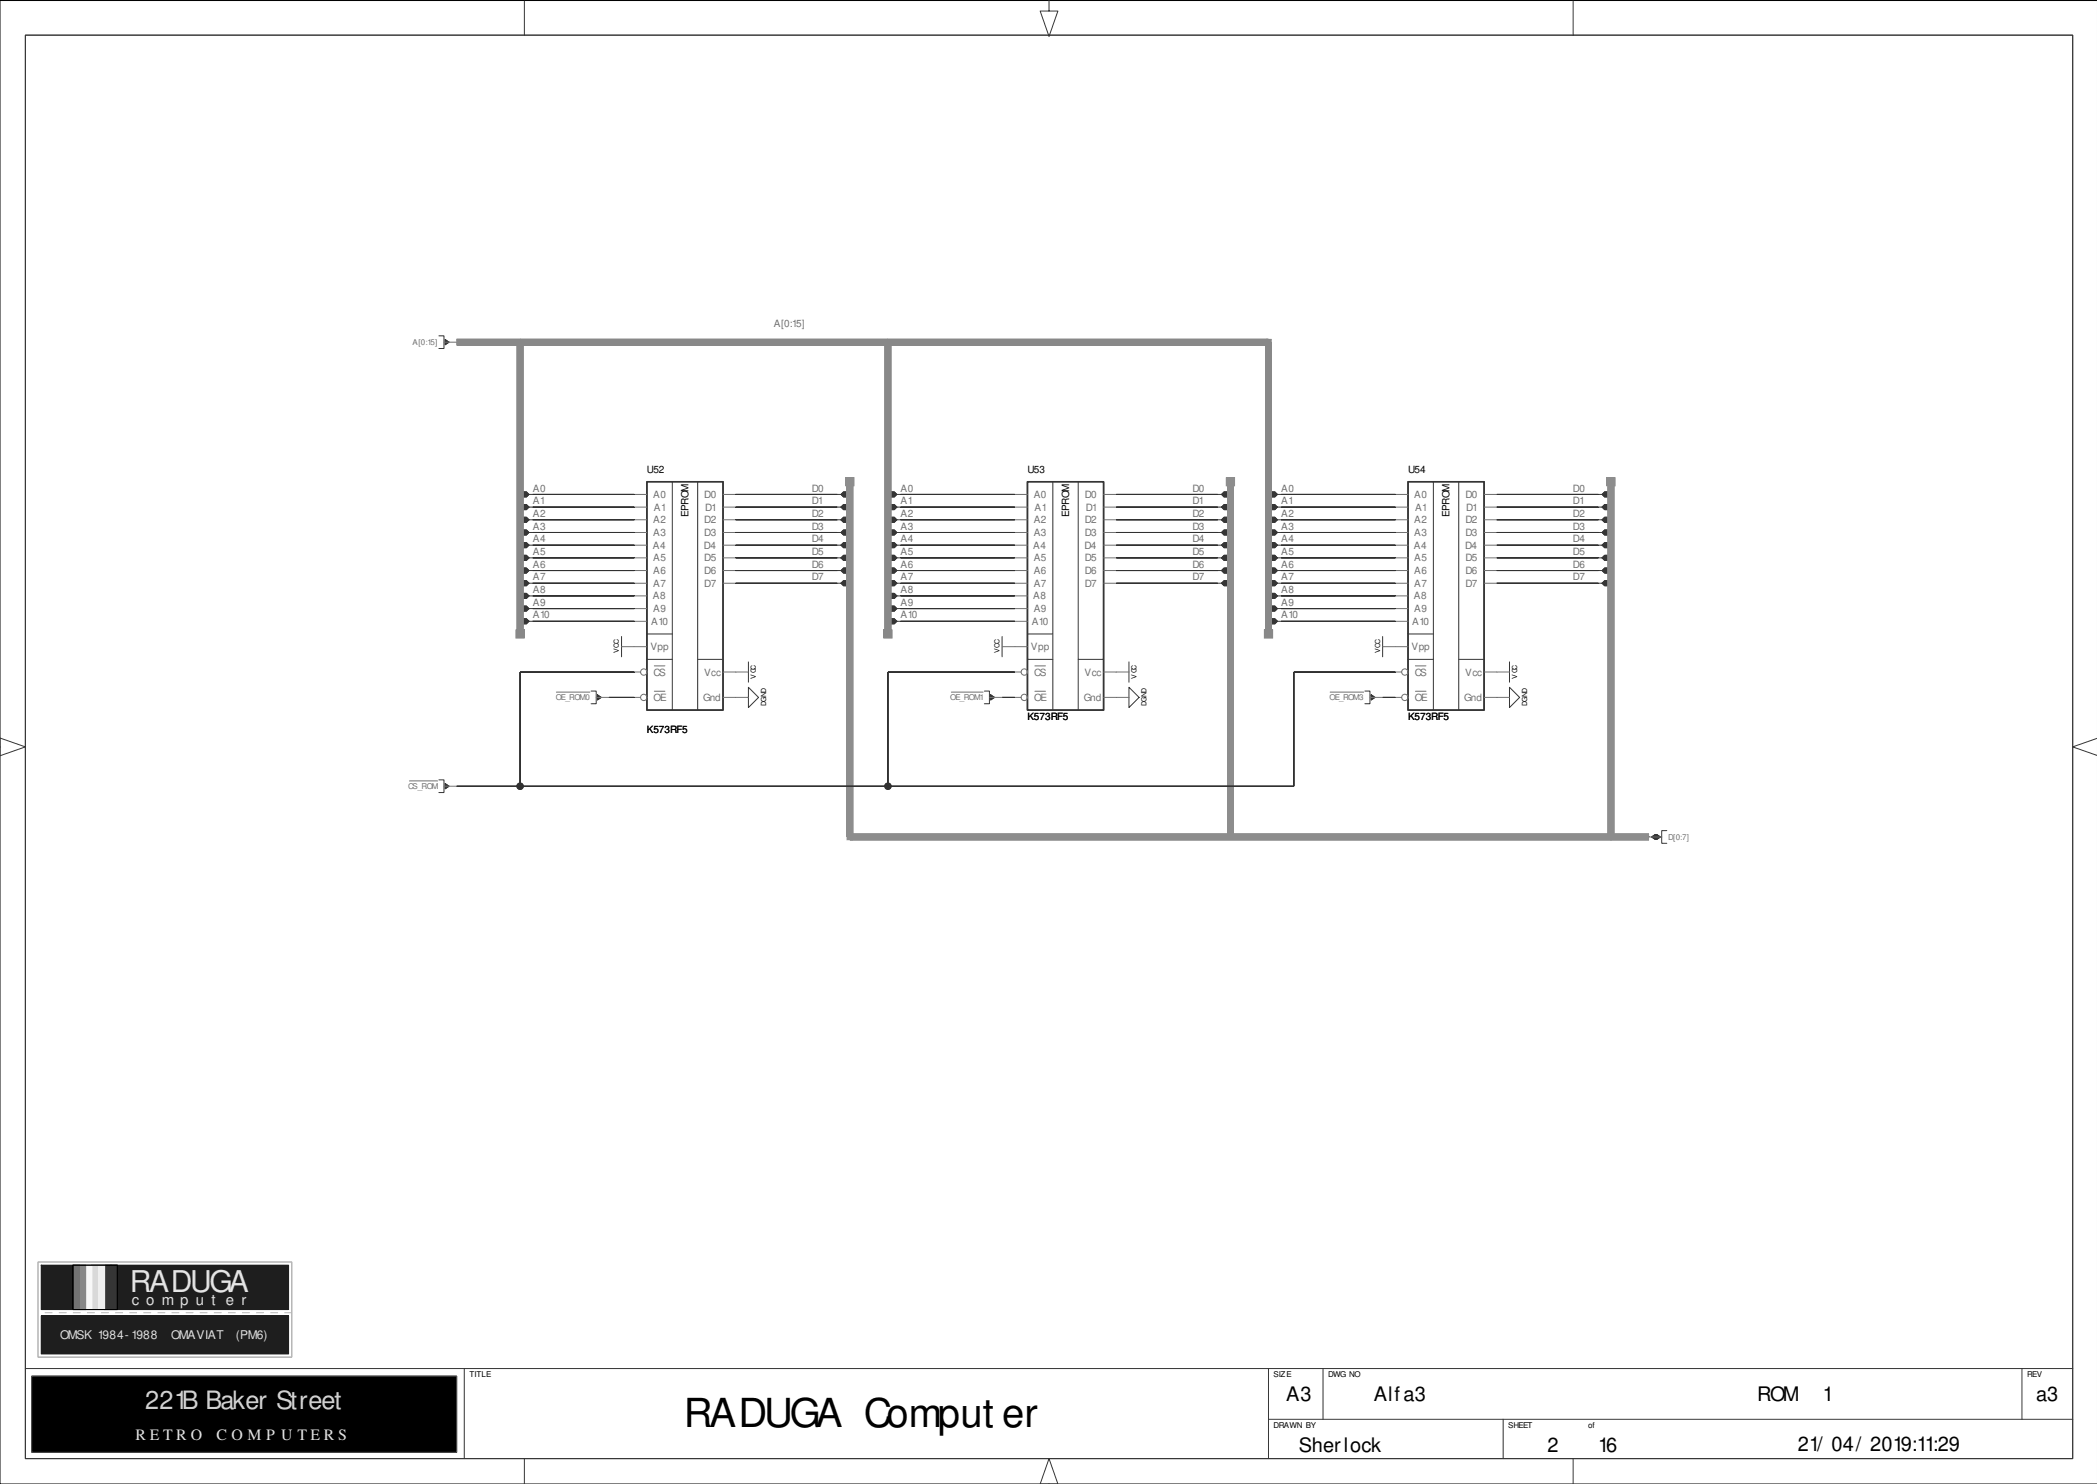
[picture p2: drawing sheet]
<svg xmlns="http://www.w3.org/2000/svg" width="420mm" height="297mm" viewBox="0 0 420 297" stroke-linecap="round" stroke-linejoin="round" font-family="sans-serif">
<path d="M419.9 .1h-419.9v296.9h419.9" fill="none" stroke="#000" stroke-width=".2"/>
<path d="M129.5 96.4h15.2v45.7h-15.2zM205.7 96.4h15.2v45.7h-15.2zM281.9 96.4h15.2v45.7h-15.2z" fill="none" stroke="#353535" stroke-width=".3"/>
<g fill="none" stroke="#6f6f6f" stroke-width=".2">
<path d="M127 99h2.5M144.7 99h2.6M203.2 99h2.5M220.9 99h2.6M256.5 99h.1M279.3 99h2.6M297.1 99h2.6M127 101.5h2.5M127 104h2.5M127 106.6h2.5M127 109.1h2.5M127 111.7h2.5"/>
<path d="M127 114.2h2.5M127 116.7h2.5M127 119.3h2.5M144.7 101.5h2.6M144.7 104h2.6M144.7 106.6h2.6M144.7 109.1h2.6M144.7 111.7h2.6M144.7 114.2h2.6M144.7 116.7h2.6M203.2 101.5h2.5M203.2 104h2.5"/>
<path d="M203.2 106.6h2.5M203.2 109.1h2.5M203.2 111.7h2.5M203.2 114.2h2.5M203.2 116.7h2.5M203.2 119.3h2.5M220.9 101.5h2.6M220.9 104h2.6M220.9 106.6h2.6M220.9 109.1h2.6M220.9 111.7h2.6M220.9 114.2h2.6"/>
<path d="M220.9 116.7h2.6M279.3 101.5h2.6M279.3 104h2.6M279.3 106.6h2.6M279.3 109.1h2.6M279.3 111.7h2.6M279.3 114.2h2.6M279.3 116.7h2.6M279.3 119.3h2.6M297.1 101.5h2.6M297.1 104h2.6M297.1 106.6h2.6"/>
<path d="M297.1 109.1h2.6M297.1 111.7h2.6M297.1 114.2h2.6M297.1 116.7h2.6M127 121.8h2.5M127 124.4h2.5M127 129.4h2.5M127 134.5h1.2M127 139.6h1.2M131 133.3h2.1M131 138.4h2.1M144.7 134.5h2.6"/>
<path d="M144.7 139.6h2.6M203.2 121.8h2.5M203.2 124.4h2.5M203.2 129.4h2.5M203.2 134.5h1.2M203.2 139.6h1.2M207.2 133.3h2.1M207.2 138.4h2.1M220.9 134.5h2.6M220.9 139.6h2.6M279.3 121.8h2.6M279.3 124.4h2.6"/>
<path d="M279.3 129.4h2.6M279.3 134.5h1.3M279.3 139.6h1.3M283.4 133.3h2.1M283.4 138.4h2.1M297.1 134.5h2.6M297.1 139.6h2.6"/>
<circle cx="128.9" cy="134.5" r=".63"/>
<circle cx="128.9" cy="139.6" r=".63"/>
<circle cx="205.1" cy="134.5" r=".63"/>
<circle cx="205.1" cy="139.6" r=".63"/>
<circle cx="281.2" cy="134.5" r=".64"/>
<circle cx="281.2" cy="139.6" r=".63"/>
</g>
<g fill="none" stroke="#353535" stroke-width=".2">
<path d="M134.6 96.4v45.7M139.7 96.4v45.7M210.8 96.4v45.7M215.9 96.4v45.7M287 96.4v45.7M292 96.4v45.7M129.5 132h5.1M129.5 126.9h5.1M139.7 132h5M205.7 132h5.1M205.7 126.9h5.1M215.9 132h5"/>
<path d="M281.9 132h5.1M281.9 126.9h5.1M292 132h5.1"/>
</g>
<path d="M253.9 99l.6-.5h.7l.5 .5-.5 .5h-.7z" fill-rule="evenodd" fill="#353535"/>
<path d="M253.9 99l.6-.5h.7l.5 .5-.5 .5h-.7zM255.7 99h.8" fill="none" stroke="#353535" stroke-width=".2"/>
<path d="M256.5 101.5h.1" fill="none" stroke="#6f6f6f" stroke-width=".2"/>
<path d="M253.9 101.5l.6-.5h.7l.5 .5-.5 .5h-.7z" fill-rule="evenodd" fill="#353535"/>
<path d="M253.9 101.5l.6-.5h.7l.5 .5-.5 .5h-.7zM255.7 101.5h.8" fill="none" stroke="#353535" stroke-width=".2"/>
<path d="M256.5 104h.1" fill="none" stroke="#6f6f6f" stroke-width=".2"/>
<path d="M253.9 104l.6-.5h.7l.5 .5-.5 .6h-.7z" fill-rule="evenodd" fill="#353535"/>
<path d="M253.9 104l.6-.5h.7l.5 .5-.5 .6h-.7zM255.7 104h.8" fill="none" stroke="#353535" stroke-width=".2"/>
<path d="M256.5 106.6h.1" fill="none" stroke="#6f6f6f" stroke-width=".2"/>
<path d="M253.9 106.6l.6-.5h.7l.5 .5-.5 .5h-.7z" fill-rule="evenodd" fill="#353535"/>
<path d="M253.9 106.6l.6-.5h.7l.5 .5-.5 .5h-.7zM255.7 106.6h.8" fill="none" stroke="#353535" stroke-width=".2"/>
<path d="M256.5 109.1h.1" fill="none" stroke="#6f6f6f" stroke-width=".2"/>
<path d="M253.9 109.1l.6-.5h.7l.5 .5-.5 .5h-.7z" fill-rule="evenodd" fill="#353535"/>
<path d="M253.9 109.1l.6-.5h.7l.5 .5-.5 .5h-.7zM255.7 109.1h.8" fill="none" stroke="#353535" stroke-width=".2"/>
<path d="M256.5 111.7h.1" fill="none" stroke="#6f6f6f" stroke-width=".2"/>
<path d="M253.9 111.7l.6-.5h.7l.5 .5-.5 .5h-.7z" fill-rule="evenodd" fill="#353535"/>
<path d="M253.9 111.7l.6-.5h.7l.5 .5-.5 .5h-.7zM255.7 111.7h.8" fill="none" stroke="#353535" stroke-width=".2"/>
<path d="M256.5 114.2h.1" fill="none" stroke="#6f6f6f" stroke-width=".2"/>
<path d="M253.9 114.2l.6-.5h.7l.5 .5-.5 .5h-.7z" fill-rule="evenodd" fill="#353535"/>
<path d="M253.9 114.2l.6-.5h.7l.5 .5-.5 .5h-.7zM255.7 114.2h.8" fill="none" stroke="#353535" stroke-width=".2"/>
<path d="M256.5 116.7h.1" fill="none" stroke="#6f6f6f" stroke-width=".2"/>
<path d="M253.9 116.7l.6-.5h.7l.5 .5-.5 .5h-.7z" fill-rule="evenodd" fill="#353535"/>
<path d="M253.9 116.7l.6-.5h.7l.5 .5-.5 .5h-.7zM255.7 116.7h.8" fill="none" stroke="#353535" stroke-width=".2"/>
<path d="M256.5 119.3h.1" fill="none" stroke="#6f6f6f" stroke-width=".2"/>
<path d="M253.9 119.3l.6-.5h.7l.5 .5-.5 .5h-.7z" fill-rule="evenodd" fill="#353535"/>
<path d="M253.9 119.3l.6-.5h.7l.5 .5-.5 .5h-.7zM255.7 119.3h.8" fill="none" stroke="#353535" stroke-width=".2"/>
<path d="M256.5 121.8h.1" fill="none" stroke="#6f6f6f" stroke-width=".2"/>
<path d="M253.9 121.8l.6-.5h.7l.5 .5-.5 .5h-.7z" fill-rule="evenodd" fill="#353535"/>
<path d="M253.9 121.8l.6-.5h.7l.5 .5-.5 .5h-.7zM255.7 121.8h.8" fill="none" stroke="#353535" stroke-width=".2"/>
<path d="M256.5 124.4h.1" fill="none" stroke="#6f6f6f" stroke-width=".2"/>
<path d="M253.9 124.4l.6-.6h.7l.5 .6-.5 .5h-.7z" fill-rule="evenodd" fill="#353535"/>
<path d="M253.9 124.4l.6-.6h.7l.5 .6-.5 .5h-.7zM255.7 124.4h.8" fill="none" stroke="#353535" stroke-width=".2"/>
<path d="M180.3 99h.1" fill="none" stroke="#6f6f6f" stroke-width=".2"/>
<path d="M177.8 99l.5-.5h.7l.5 .5-.5 .5h-.7z" fill-rule="evenodd" fill="#353535"/>
<path d="M177.8 99l.5-.5h.7l.5 .5-.5 .5h-.7zM179.5 99h.8" fill="none" stroke="#353535" stroke-width=".2"/>
<path d="M180.3 101.5h.1" fill="none" stroke="#6f6f6f" stroke-width=".2"/>
<path d="M177.8 101.5l.5-.5h.7l.5 .5-.5 .5h-.7z" fill-rule="evenodd" fill="#353535"/>
<path d="M177.8 101.5l.5-.5h.7l.5 .5-.5 .5h-.7zM179.5 101.5h.8" fill="none" stroke="#353535" stroke-width=".2"/>
<path d="M180.3 104h.1" fill="none" stroke="#6f6f6f" stroke-width=".2"/>
<path d="M177.8 104l.5-.5h.7l.5 .5-.5 .6h-.7z" fill-rule="evenodd" fill="#353535"/>
<path d="M177.8 104l.5-.5h.7l.5 .5-.5 .6h-.7zM179.5 104h.8" fill="none" stroke="#353535" stroke-width=".2"/>
<path d="M180.3 106.6h.1" fill="none" stroke="#6f6f6f" stroke-width=".2"/>
<path d="M177.8 106.6l.5-.5h.7l.5 .5-.5 .5h-.7z" fill-rule="evenodd" fill="#353535"/>
<path d="M177.8 106.6l.5-.5h.7l.5 .5-.5 .5h-.7zM179.5 106.6h.8" fill="none" stroke="#353535" stroke-width=".2"/>
<path d="M180.3 109.1h.1" fill="none" stroke="#6f6f6f" stroke-width=".2"/>
<path d="M178.3 108.6h.7l.5 .5-.5 .5h-.7l-.5-.5z" fill-rule="evenodd" fill="#353535"/>
<path d="M178.3 108.6h.7l.5 .5-.5 .5h-.7l-.5-.5zM179.5 109.1h.8" fill="none" stroke="#353535" stroke-width=".2"/>
<path d="M180.3 111.7h.1" fill="none" stroke="#6f6f6f" stroke-width=".2"/>
<path d="M178.3 111.2h.7l.5 .5-.5 .5h-.7l-.5-.5z" fill-rule="evenodd" fill="#353535"/>
<path d="M178.3 111.2h.7l.5 .5-.5 .5h-.7l-.5-.5zM179.5 111.7h.8" fill="none" stroke="#353535" stroke-width=".2"/>
<path d="M180.3 114.2h.1" fill="none" stroke="#6f6f6f" stroke-width=".2"/>
<path d="M178.3 113.7h.7l.5 .5-.5 .5h-.7l-.5-.5z" fill-rule="evenodd" fill="#353535"/>
<path d="M178.3 113.7h.7l.5 .5-.5 .5h-.7l-.5-.5zM179.5 114.2h.8" fill="none" stroke="#353535" stroke-width=".2"/>
<path d="M180.3 116.7h.1" fill="none" stroke="#6f6f6f" stroke-width=".2"/>
<path d="M177.8 116.7l.5-.5h.7l.5 .5-.5 .5h-.7z" fill-rule="evenodd" fill="#353535"/>
<path d="M177.8 116.7l.5-.5h.7l.5 .5-.5 .5h-.7zM179.5 116.7h.8" fill="none" stroke="#353535" stroke-width=".2"/>
<path d="M180.3 119.3h.1" fill="none" stroke="#6f6f6f" stroke-width=".2"/>
<path d="M177.8 119.3l.5-.5h.7l.5 .5-.5 .5h-.7z" fill-rule="evenodd" fill="#353535"/>
<path d="M177.8 119.3l.5-.5h.7l.5 .5-.5 .5h-.7zM179.5 119.3h.8" fill="none" stroke="#353535" stroke-width=".2"/>
<path d="M180.3 121.8h.1" fill="none" stroke="#6f6f6f" stroke-width=".2"/>
<path d="M177.8 121.8l.5-.5h.7l.5 .5-.5 .5h-.7z" fill-rule="evenodd" fill="#353535"/>
<path d="M177.8 121.8l.5-.5h.7l.5 .5-.5 .5h-.7zM179.5 121.8h.8" fill="none" stroke="#353535" stroke-width=".2"/>
<path d="M167.6 116.7h.1" fill="none" stroke="#6f6f6f" stroke-width=".2"/>
<path d="M168.9 116.2h.7l.5 .5-.5 .5h-.7l-.5-.5z" fill-rule="evenodd" fill="#353535"/>
<path d="M167.6 116.7h.8M168.9 116.2h.7l.5 .5-.5 .5h-.7l-.5-.5z" fill="none" stroke="#353535" stroke-width=".2"/>
<path d="M167.6 114.2h.1" fill="none" stroke="#6f6f6f" stroke-width=".2"/>
<path d="M168.9 113.7h.7l.5 .5-.5 .5h-.7l-.5-.5z" fill-rule="evenodd" fill="#353535"/>
<path d="M167.6 114.2h.8M168.9 113.7h.7l.5 .5-.5 .5h-.7l-.5-.5z" fill="none" stroke="#353535" stroke-width=".2"/>
<path d="M167.6 111.7h.1" fill="none" stroke="#6f6f6f" stroke-width=".2"/>
<path d="M168.9 111.2h.7l.5 .5-.5 .5h-.7l-.5-.5z" fill-rule="evenodd" fill="#353535"/>
<path d="M167.6 111.7h.8M168.9 111.2h.7l.5 .5-.5 .5h-.7l-.5-.5z" fill="none" stroke="#353535" stroke-width=".2"/>
<path d="M167.6 109.1h.1" fill="none" stroke="#6f6f6f" stroke-width=".2"/>
<path d="M168.9 108.6h.7l.5 .5-.5 .5h-.7l-.5-.5z" fill-rule="evenodd" fill="#353535"/>
<path d="M167.6 109.1h.8M168.9 108.6h.7l.5 .5-.5 .5h-.7l-.5-.5z" fill="none" stroke="#353535" stroke-width=".2"/>
<path d="M167.6 106.6h.1" fill="none" stroke="#6f6f6f" stroke-width=".2"/>
<path d="M168.9 106.1h.7l.5 .5-.5 .5h-.7l-.5-.5z" fill-rule="evenodd" fill="#353535"/>
<path d="M167.6 106.6h.8M168.9 106.1h.7l.5 .5-.5 .5h-.7l-.5-.5z" fill="none" stroke="#353535" stroke-width=".2"/>
<path d="M167.6 104h.1" fill="none" stroke="#6f6f6f" stroke-width=".2"/>
<path d="M168.9 103.5h.7l.5 .5-.5 .6h-.7l-.5-.6z" fill-rule="evenodd" fill="#353535"/>
<path d="M167.6 104h.8M168.9 103.5h.7l.5 .5-.5 .6h-.7l-.5-.6z" fill="none" stroke="#353535" stroke-width=".2"/>
<path d="M167.6 101.5h.1" fill="none" stroke="#6f6f6f" stroke-width=".2"/>
<path d="M168.4 101.5l.5-.5h.7l.5 .5-.5 .5h-.7z" fill-rule="evenodd" fill="#353535"/>
<path d="M167.6 101.5h.8M168.4 101.5l.5-.5h.7l.5 .5-.5 .5h-.7z" fill="none" stroke="#353535" stroke-width=".2"/>
<path d="M167.6 99h.1" fill="none" stroke="#6f6f6f" stroke-width=".2"/>
<path d="M168.9 98.5h.7l.5 .5-.5 .5h-.7l-.5-.5z" fill-rule="evenodd" fill="#353535"/>
<path d="M167.6 99h.8M168.9 98.5h.7l.5 .5-.5 .5h-.7l-.5-.5z" fill="none" stroke="#353535" stroke-width=".2"/>
<path d="M243.8 116.7h.1" fill="none" stroke="#6f6f6f" stroke-width=".2"/>
<path d="M245.1 116.2h.7l.5 .5-.5 .5h-.7l-.6-.5z" fill-rule="evenodd" fill="#353535"/>
<path d="M243.8 116.7h.7M245.1 116.2h.7l.5 .5-.5 .5h-.7l-.6-.5z" fill="none" stroke="#353535" stroke-width=".2"/>
<path d="M243.8 114.2h.1" fill="none" stroke="#6f6f6f" stroke-width=".2"/>
<path d="M245.1 113.7h.7l.5 .5-.5 .5h-.7l-.6-.5z" fill-rule="evenodd" fill="#353535"/>
<path d="M243.8 114.2h.7M245.1 113.7h.7l.5 .5-.5 .5h-.7l-.6-.5z" fill="none" stroke="#353535" stroke-width=".2"/>
<path d="M243.8 111.7h.1" fill="none" stroke="#6f6f6f" stroke-width=".2"/>
<path d="M245.1 111.2h.7l.5 .5-.5 .5h-.7l-.6-.5z" fill-rule="evenodd" fill="#353535"/>
<path d="M243.8 111.7h.7M245.1 111.2h.7l.5 .5-.5 .5h-.7l-.6-.5z" fill="none" stroke="#353535" stroke-width=".2"/>
<path d="M243.8 109.1h.1" fill="none" stroke="#6f6f6f" stroke-width=".2"/>
<path d="M245.1 108.6h.7l.5 .5-.5 .5h-.7l-.6-.5z" fill-rule="evenodd" fill="#353535"/>
<path d="M243.8 109.1h.7M245.1 108.6h.7l.5 .5-.5 .5h-.7l-.6-.5z" fill="none" stroke="#353535" stroke-width=".2"/>
<path d="M243.8 106.6h.1" fill="none" stroke="#6f6f6f" stroke-width=".2"/>
<path d="M245.1 106.1h.7l.5 .5-.5 .5h-.7l-.6-.5z" fill-rule="evenodd" fill="#353535"/>
<path d="M243.8 106.6h.7M245.1 106.1h.7l.5 .5-.5 .5h-.7l-.6-.5z" fill="none" stroke="#353535" stroke-width=".2"/>
<path d="M243.8 104h.1" fill="none" stroke="#6f6f6f" stroke-width=".2"/>
<path d="M245.1 103.5h.7l.5 .5-.5 .6h-.7l-.6-.6z" fill-rule="evenodd" fill="#353535"/>
<path d="M243.8 104h.7M245.1 103.5h.7l.5 .5-.5 .6h-.7l-.6-.6z" fill="none" stroke="#353535" stroke-width=".2"/>
<path d="M243.8 101.5h.1" fill="none" stroke="#6f6f6f" stroke-width=".2"/>
<path d="M244.5 101.5l.6-.5h.7l.5 .5-.5 .5h-.7z" fill-rule="evenodd" fill="#353535"/>
<path d="M243.8 101.5h.7M244.5 101.5l.6-.5h.7l.5 .5-.5 .5h-.7z" fill="none" stroke="#353535" stroke-width=".2"/>
<path d="M243.8 99h.1" fill="none" stroke="#6f6f6f" stroke-width=".2"/>
<path d="M245.1 98.5h.7l.5 .5-.5 .5h-.7l-.6-.5z" fill-rule="evenodd" fill="#353535"/>
<path d="M243.8 99h.7M245.1 98.5h.7l.5 .5-.5 .5h-.7l-.6-.5zM124.4 127.4v4.1M149.8 137.6l2.1 2-2.1 2zM149.8 132.5v4M200.6 127.4v4.1M226 137.6l2 2-2 2zM226 132.5v4M276.8 127.4v4.1M302.2 137.6l2 2-2 2zM302.2 132.5v4" fill="none" stroke="#353535" stroke-width=".2"/>
<path d="M320 99h.1M124.4 129.4h2.6M147.3 139.6h2.5M147.3 134.5h2.5M200.6 129.4h2.6M223.5 139.6h2.5M223.5 134.5h2.5M276.8 129.4h2.5M299.7 139.6h2.5M299.7 134.5h2.5" fill="none" stroke="#6f6f6f" stroke-width=".2"/>
<path d="M321.2 98.5h.8l.5 .5-.5 .5h-.8l-.5-.5z" fill-rule="evenodd" fill="#353535"/>
<path d="M320 99h.7M321.2 98.5h.8l.5 .5-.5 .5h-.8l-.5-.5z" fill="none" stroke="#353535" stroke-width=".2"/>
<path d="M320 101.5h.1" fill="none" stroke="#6f6f6f" stroke-width=".2"/>
<path d="M320.7 101.5l.5-.5h.8l.5 .5-.5 .5h-.8z" fill-rule="evenodd" fill="#353535"/>
<path d="M320 101.5h.7M320.7 101.5l.5-.5h.8l.5 .5-.5 .5h-.8z" fill="none" stroke="#353535" stroke-width=".2"/>
<path d="M320 104h.1" fill="none" stroke="#6f6f6f" stroke-width=".2"/>
<path d="M321.2 103.5h.8l.5 .5-.5 .6h-.8l-.5-.6z" fill-rule="evenodd" fill="#353535"/>
<path d="M320 104h.7M321.2 103.5h.8l.5 .5-.5 .6h-.8l-.5-.6z" fill="none" stroke="#353535" stroke-width=".2"/>
<path d="M320 106.6h.1" fill="none" stroke="#6f6f6f" stroke-width=".2"/>
<path d="M321.2 106.1h.8l.5 .5-.5 .5h-.8l-.5-.5z" fill-rule="evenodd" fill="#353535"/>
<path d="M320 106.6h.7M321.2 106.1h.8l.5 .5-.5 .5h-.8l-.5-.5z" fill="none" stroke="#353535" stroke-width=".2"/>
<path d="M320 109.1h.1" fill="none" stroke="#6f6f6f" stroke-width=".2"/>
<path d="M321.2 108.6h.8l.5 .5-.5 .5h-.8l-.5-.5z" fill-rule="evenodd" fill="#353535"/>
<path d="M320 109.1h.7M321.2 108.6h.8l.5 .5-.5 .5h-.8l-.5-.5z" fill="none" stroke="#353535" stroke-width=".2"/>
<path d="M320 111.7h.1" fill="none" stroke="#6f6f6f" stroke-width=".2"/>
<path d="M321.2 111.2h.8l.5 .5-.5 .5h-.8l-.5-.5z" fill-rule="evenodd" fill="#353535"/>
<path d="M320 111.7h.7M321.2 111.2h.8l.5 .5-.5 .5h-.8l-.5-.5z" fill="none" stroke="#353535" stroke-width=".2"/>
<path d="M320 114.2h.1" fill="none" stroke="#6f6f6f" stroke-width=".2"/>
<path d="M321.2 113.7h.8l.5 .5-.5 .5h-.8l-.5-.5z" fill-rule="evenodd" fill="#353535"/>
<path d="M320 114.2h.7M321.2 113.7h.8l.5 .5-.5 .5h-.8l-.5-.5z" fill="none" stroke="#353535" stroke-width=".2"/>
<path d="M320 116.7h.1" fill="none" stroke="#6f6f6f" stroke-width=".2"/>
<path d="M321.2 116.2h.8l.5 .5-.5 .5h-.8l-.5-.5z" fill-rule="evenodd" fill="#353535"/>
<path d="M320 116.7h.7M321.2 116.2h.8l.5 .5-.5 .5h-.8l-.5-.5z" fill="none" stroke="#353535" stroke-width=".2"/>
<path d="M322.5 96.4v71.1" fill="none" stroke="#8d8d8d" stroke-width=".2"/>
<path d="M322.5 96.4v71.1zM322.5 96.4v71.1" fill="none" stroke="#8d8d8d" stroke-width="1.3" stroke-linecap="butt"/>
<path d="M322.5 167.5h7.6z" fill-rule="evenodd" fill="#8d8d8d"/>
<path d="M322.5 167.5h7.6zM322.5 167.5h7.6" fill="none" stroke="#8d8d8d" stroke-width="1.3" stroke-linecap="butt"/>
<path d="M246.3 167.5h76.2z" fill-rule="evenodd" fill="#8d8d8d"/>
<path d="M246.3 167.5h76.2zM246.3 167.5h76.2" fill="none" stroke="#8d8d8d" stroke-width="1.3" stroke-linecap="butt"/>
<path d="M170.1 167.5h76.2z" fill-rule="evenodd" fill="#8d8d8d"/>
<path d="M170.1 96.4v71.1zM170.1 96.4v71.1h76.2M246.3 96.4v71.1zM246.3 96.4v71.1M170.1 167.5h76.2z" fill="none" stroke="#8d8d8d" stroke-width="1.3" stroke-linecap="butt"/>
<path d="M170.1 96.4v71.1M246.3 96.4v71.1" fill="none" stroke="#8d8d8d" stroke-width=".2"/>
<path d="M321.7 95.6h1.6v1.6h-1.6z" fill-rule="evenodd" fill="#8d8d8d"/>
<path d="M321.7 95.6h1.6v1.6h-1.6z" fill="none" stroke="#8d8d8d" stroke-width=".2"/>
<circle cx="322.5" cy="167.5" r=".55" fill="#8d8d8d"/>
<circle cx="322.5" cy="167.5" r=".55" fill="none" stroke="#8d8d8d" stroke-width=".2"/>
<circle cx="246.3" cy="167.5" r=".56" fill="#8d8d8d"/>
<circle cx="246.3" cy="167.5" r=".56" fill="none" stroke="#8d8d8d" stroke-width=".2"/>
<path d="M245.5 95.6h1.6v1.6h-1.6z" fill-rule="evenodd" fill="#8d8d8d"/>
<path d="M245.5 95.6h1.6v1.6h-1.6z" fill="none" stroke="#8d8d8d" stroke-width=".2"/>
<path d="M169.6 167h1.1v1.1h-1.1z" fill-rule="evenodd" fill="#8d8d8d"/>
<path d="M169.6 167h1.1v1.1h-1.1z" fill="none" stroke="#8d8d8d" stroke-width=".2"/>
<path d="M169.3 95.6h1.7v1.6h-1.7z" fill-rule="evenodd" fill="#8d8d8d"/>
<path d="M169.3 95.6h1.7v1.6h-1.7z" fill="none" stroke="#8d8d8d" stroke-width=".2"/>
<path d="M256.5 99h22.8z" fill-rule="evenodd" fill="#313131"/>
<path d="M256.5 99h22.8zM256.5 99h22.8" fill="none" stroke="#313131" stroke-width=".2"/>
<path d="M256.5 104h22.8z" fill-rule="evenodd" fill="#313131"/>
<path d="M256.5 104h22.8zM256.5 104h22.8" fill="none" stroke="#313131" stroke-width=".2"/>
<path d="M256.5 101.5h22.8z" fill-rule="evenodd" fill="#313131"/>
<path d="M256.5 101.5h22.8zM256.5 101.5h22.8" fill="none" stroke="#313131" stroke-width=".2"/>
<path d="M256.5 106.6h22.8z" fill-rule="evenodd" fill="#313131"/>
<path d="M256.5 106.6h22.8zM256.5 106.6h22.8" fill="none" stroke="#313131" stroke-width=".2"/>
<path d="M256.5 109.1h22.8z" fill-rule="evenodd" fill="#313131"/>
<path d="M256.5 109.1h22.8zM256.5 109.1h22.8" fill="none" stroke="#313131" stroke-width=".2"/>
<path d="M256.5 111.7h22.8z" fill-rule="evenodd" fill="#313131"/>
<path d="M256.5 111.7h22.8zM256.5 111.7h22.8" fill="none" stroke="#313131" stroke-width=".2"/>
<path d="M256.5 114.2h22.8z" fill-rule="evenodd" fill="#313131"/>
<path d="M256.5 114.2h22.8zM256.5 114.2h22.8" fill="none" stroke="#313131" stroke-width=".2"/>
<path d="M256.5 116.7h22.8z" fill-rule="evenodd" fill="#313131"/>
<path d="M256.5 116.7h22.8zM256.5 116.7h22.8" fill="none" stroke="#313131" stroke-width=".2"/>
<path d="M256.5 119.3h22.8z" fill-rule="evenodd" fill="#313131"/>
<path d="M256.5 119.3h22.8zM256.5 119.3h22.8" fill="none" stroke="#313131" stroke-width=".2"/>
<path d="M256.5 121.8h22.8z" fill-rule="evenodd" fill="#313131"/>
<path d="M256.5 121.8h22.8zM256.5 121.8h22.8" fill="none" stroke="#313131" stroke-width=".2"/>
<path d="M256.5 124.4h22.8z" fill-rule="evenodd" fill="#313131"/>
<path d="M256.5 124.4h22.8zM256.5 124.4h22.8" fill="none" stroke="#313131" stroke-width=".2"/>
<path d="M180.3 99h22.9z" fill-rule="evenodd" fill="#313131"/>
<path d="M180.3 99h22.9zM180.3 99h22.9" fill="none" stroke="#313131" stroke-width=".2"/>
<path d="M180.3 101.5h22.9z" fill-rule="evenodd" fill="#313131"/>
<path d="M180.3 101.5h22.9zM180.3 101.5h22.9" fill="none" stroke="#313131" stroke-width=".2"/>
<path d="M180.3 104h22.9z" fill-rule="evenodd" fill="#313131"/>
<path d="M180.3 104h22.9zM180.3 104h22.9" fill="none" stroke="#313131" stroke-width=".2"/>
<path d="M180.3 106.6h22.9z" fill-rule="evenodd" fill="#313131"/>
<path d="M180.3 106.6h22.9zM180.3 106.6h22.9" fill="none" stroke="#313131" stroke-width=".2"/>
<path d="M180.3 109.1h22.9z" fill-rule="evenodd" fill="#313131"/>
<path d="M180.3 109.1h22.9zM180.3 109.1h22.9" fill="none" stroke="#313131" stroke-width=".2"/>
<path d="M180.3 111.7h22.9z" fill-rule="evenodd" fill="#313131"/>
<path d="M180.3 111.7h22.9zM180.3 111.7h22.9" fill="none" stroke="#313131" stroke-width=".2"/>
<path d="M180.3 114.2h22.9z" fill-rule="evenodd" fill="#313131"/>
<path d="M180.3 114.2h22.9zM180.3 114.2h22.9" fill="none" stroke="#313131" stroke-width=".2"/>
<path d="M180.3 116.7h22.9z" fill-rule="evenodd" fill="#313131"/>
<path d="M180.3 116.7h22.9zM180.3 116.7h22.9" fill="none" stroke="#313131" stroke-width=".2"/>
<path d="M180.3 119.3h22.9z" fill-rule="evenodd" fill="#313131"/>
<path d="M180.3 119.3h22.9zM180.3 119.3h22.9" fill="none" stroke="#313131" stroke-width=".2"/>
<path d="M180.3 121.8h22.9z" fill-rule="evenodd" fill="#313131"/>
<path d="M180.3 121.8h22.9zM180.3 121.8h22.9" fill="none" stroke="#313131" stroke-width=".2"/>
<path d="M180.3 124.4h22.9z" fill-rule="evenodd" fill="#313131"/>
<path d="M180.3 124.4h22.9zM180.3 124.4h22.9" fill="none" stroke="#313131" stroke-width=".2"/>
<path d="M106.7 99h20.3z" fill-rule="evenodd" fill="#313131"/>
<path d="M106.7 99h20.3zM106.7 99h20.3" fill="none" stroke="#313131" stroke-width=".2"/>
<path d="M106.7 101.5h20.3z" fill-rule="evenodd" fill="#313131"/>
<path d="M106.7 101.5h20.3zM106.7 101.5h20.3" fill="none" stroke="#313131" stroke-width=".2"/>
<path d="M106.7 104h20.3z" fill-rule="evenodd" fill="#313131"/>
<path d="M106.7 104h20.3zM106.7 104h20.3" fill="none" stroke="#313131" stroke-width=".2"/>
<path d="M106.7 106.6h20.3z" fill-rule="evenodd" fill="#313131"/>
<path d="M106.7 106.6h20.3zM106.7 106.6h20.3" fill="none" stroke="#313131" stroke-width=".2"/>
<path d="M106.7 109.1h20.3z" fill-rule="evenodd" fill="#313131"/>
<path d="M106.7 109.1h20.3zM106.7 109.1h20.3" fill="none" stroke="#313131" stroke-width=".2"/>
<path d="M106.7 111.7h20.3z" fill-rule="evenodd" fill="#313131"/>
<path d="M106.7 111.7h20.3zM106.7 111.7h20.3" fill="none" stroke="#313131" stroke-width=".2"/>
<path d="M106.7 114.2h20.3z" fill-rule="evenodd" fill="#313131"/>
<path d="M106.7 114.2h20.3zM106.7 114.2h20.3" fill="none" stroke="#313131" stroke-width=".2"/>
<path d="M106.7 116.7h20.3z" fill-rule="evenodd" fill="#313131"/>
<path d="M106.7 116.7h20.3zM106.7 116.7h20.3" fill="none" stroke="#313131" stroke-width=".2"/>
<path d="M106.7 119.3h20.3z" fill-rule="evenodd" fill="#313131"/>
<path d="M106.7 119.3h20.3zM106.7 119.3h20.3" fill="none" stroke="#313131" stroke-width=".2"/>
<path d="M106.7 121.8h20.3z" fill-rule="evenodd" fill="#313131"/>
<path d="M106.7 121.8h20.3zM106.7 121.8h20.3" fill="none" stroke="#313131" stroke-width=".2"/>
<path d="M106.7 124.4h20.3z" fill-rule="evenodd" fill="#313131"/>
<path d="M106.7 124.4h20.3zM106.7 124.4h20.3" fill="none" stroke="#313131" stroke-width=".2"/>
<path d="M147.3 99h20.3z" fill-rule="evenodd" fill="#313131"/>
<path d="M147.3 99h20.3zM147.3 99h20.3" fill="none" stroke="#313131" stroke-width=".2"/>
<path d="M147.3 101.5h20.3z" fill-rule="evenodd" fill="#313131"/>
<path d="M147.3 101.5h20.3zM147.3 101.5h20.3" fill="none" stroke="#313131" stroke-width=".2"/>
<path d="M147.3 104h20.3z" fill-rule="evenodd" fill="#313131"/>
<path d="M147.3 104h20.3zM147.3 104h20.3" fill="none" stroke="#313131" stroke-width=".2"/>
<path d="M147.3 106.6h20.3z" fill-rule="evenodd" fill="#313131"/>
<path d="M147.3 106.6h20.3zM147.3 106.6h20.3" fill="none" stroke="#313131" stroke-width=".2"/>
<path d="M147.3 109.1h20.3z" fill-rule="evenodd" fill="#313131"/>
<path d="M147.3 109.1h20.3zM147.3 109.1h20.3" fill="none" stroke="#313131" stroke-width=".2"/>
<path d="M147.3 111.7h20.3z" fill-rule="evenodd" fill="#313131"/>
<path d="M147.3 111.7h20.3zM147.3 111.7h20.3" fill="none" stroke="#313131" stroke-width=".2"/>
<path d="M147.3 114.2h20.3z" fill-rule="evenodd" fill="#313131"/>
<path d="M147.3 114.2h20.3zM147.3 114.2h20.3" fill="none" stroke="#313131" stroke-width=".2"/>
<path d="M147.3 116.7h20.3z" fill-rule="evenodd" fill="#313131"/>
<path d="M147.3 116.7h20.3zM147.3 116.7h20.3" fill="none" stroke="#313131" stroke-width=".2"/>
<path d="M223.5 99h20.3z" fill-rule="evenodd" fill="#313131"/>
<path d="M223.5 99h20.3zM223.5 99h20.3" fill="none" stroke="#313131" stroke-width=".2"/>
<path d="M223.5 101.5h20.3z" fill-rule="evenodd" fill="#313131"/>
<path d="M223.5 101.5h20.3zM223.5 101.5h20.3" fill="none" stroke="#313131" stroke-width=".2"/>
<path d="M223.5 104h20.3z" fill-rule="evenodd" fill="#313131"/>
<path d="M223.5 104h20.3zM223.5 104h20.3" fill="none" stroke="#313131" stroke-width=".2"/>
<path d="M223.5 106.6h20.3z" fill-rule="evenodd" fill="#313131"/>
<path d="M223.5 106.6h20.3zM223.5 106.6h20.3" fill="none" stroke="#313131" stroke-width=".2"/>
<path d="M223.5 109.1h20.3z" fill-rule="evenodd" fill="#313131"/>
<path d="M223.5 109.1h20.3zM223.5 109.1h20.3" fill="none" stroke="#313131" stroke-width=".2"/>
<path d="M223.5 111.7h20.3z" fill-rule="evenodd" fill="#313131"/>
<path d="M223.5 111.7h20.3zM223.5 111.7h20.3" fill="none" stroke="#313131" stroke-width=".2"/>
<path d="M223.5 114.2h20.3z" fill-rule="evenodd" fill="#313131"/>
<path d="M223.5 114.2h20.3zM223.5 114.2h20.3" fill="none" stroke="#313131" stroke-width=".2"/>
<path d="M223.5 116.7h20.3z" fill-rule="evenodd" fill="#313131"/>
<path d="M223.5 116.7h20.3zM223.5 116.7h20.3" fill="none" stroke="#313131" stroke-width=".2"/>
<path d="M299.7 99h20.3z" fill-rule="evenodd" fill="#313131"/>
<path d="M299.7 99h20.3zM299.7 99h20.3" fill="none" stroke="#313131" stroke-width=".2"/>
<path d="M299.7 101.5h20.3z" fill-rule="evenodd" fill="#313131"/>
<path d="M299.7 101.5h20.3zM299.7 101.5h20.3" fill="none" stroke="#313131" stroke-width=".2"/>
<path d="M299.7 104h20.3z" fill-rule="evenodd" fill="#313131"/>
<path d="M299.7 104h20.3zM299.7 104h20.3" fill="none" stroke="#313131" stroke-width=".2"/>
<path d="M299.7 106.6h20.3z" fill-rule="evenodd" fill="#313131"/>
<path d="M299.7 106.6h20.3zM299.7 106.6h20.3" fill="none" stroke="#313131" stroke-width=".2"/>
<path d="M121.9 139.6h5.1z" fill-rule="evenodd" fill="#313131"/>
<path d="M121.9 139.6h5.1zM121.9 139.6h5.1" fill="none" stroke="#313131" stroke-width=".2"/>
<path d="M200.6 139.6h2.6z" fill-rule="evenodd" fill="#313131"/>
<path d="M200.6 139.6h2.6zM200.6 139.6h2.6" fill="none" stroke="#313131" stroke-width=".2"/>
<path d="M276.8 139.6h2.5z" fill-rule="evenodd" fill="#313131"/>
<path d="M104.1 134.5v22.9zM104.1 134.5v22.9M276.8 139.6h2.5zM276.8 139.6h2.5" fill="none" stroke="#313131" stroke-width=".2"/>
<path d="M91.4 157.4h12.7z" fill-rule="evenodd" fill="#313131"/>
<path d="M91.4 157.4h12.7zM91.4 157.4h12.7" fill="none" stroke="#313131" stroke-width=".2"/>
<path d="M259 134.5h20.3z" fill-rule="evenodd" fill="#313131"/>
<path d="M259 134.5h20.3zM259 134.5h20.3" fill="none" stroke="#313131" stroke-width=".2"/>
<path d="M177.8 134.5h25.4z" fill-rule="evenodd" fill="#313131"/>
<path d="M177.8 134.5h25.4zM177.8 134.5v22.9zM177.8 134.5h25.4M177.8 134.5v22.9" fill="none" stroke="#313131" stroke-width=".2"/>
<path d="M104.1 134.5h22.9z" fill-rule="evenodd" fill="#313131"/>
<path d="M104.1 134.5h22.9zM104.1 134.5h22.9" fill="none" stroke="#313131" stroke-width=".2"/>
<path d="M104.1 157.4h73.7z" fill-rule="evenodd" fill="#313131"/>
<path d="M104.1 157.4h73.7zM104.1 157.4h73.7" fill="none" stroke="#313131" stroke-width=".2"/>
<path d="M177.8 157.4h81.2z" fill-rule="evenodd" fill="#313131"/>
<path d="M259 134.5v22.9zM259 134.5v22.9M177.8 157.4h81.2zM177.8 157.4h81.2" fill="none" stroke="#313131" stroke-width=".2"/>
<circle cx="104.1" cy="157.4" r=".63" fill="#313131"/>
<circle cx="104.1" cy="157.4" r=".63" fill="none" stroke="#313131" stroke-width=".2"/>
<circle cx="177.8" cy="157.4" r=".63" fill="#313131"/>
<circle cx="177.8" cy="157.4" r=".63" fill="none" stroke="#313131" stroke-width=".2"/>
<path d="M147.3 134.5h.1" fill="none" stroke="#313131" stroke-width=".2"/>
<path d="M147.3 139.6h.1" fill="none" stroke="#313131" stroke-width=".2"/>
<path d="M223.5 134.5h.1" fill="none" stroke="#313131" stroke-width=".2"/>
<path d="M223.5 139.6h.1" fill="none" stroke="#313131" stroke-width=".2"/>
<path d="M299.7 134.5h.1" fill="none" stroke="#313131" stroke-width=".2"/>
<path d="M299.7 139.6h.1" fill="none" stroke="#313131" stroke-width=".2"/>
<path d="M127 129.4h.1" fill="none" stroke="#313131" stroke-width=".2"/>
<path d="M203.2 129.4h.1" fill="none" stroke="#313131" stroke-width=".2"/>
<path d="M279.3 129.4h.1" fill="none" stroke="#313131" stroke-width=".2"/>
<path d="M299.7 109.1h20.3z" fill-rule="evenodd" fill="#313131"/>
<path d="M299.7 109.1h20.3zM299.7 109.1h20.3" fill="none" stroke="#313131" stroke-width=".2"/>
<path d="M299.7 111.7h20.3z" fill-rule="evenodd" fill="#313131"/>
<path d="M299.7 111.7h20.3zM299.7 111.7h20.3" fill="none" stroke="#313131" stroke-width=".2"/>
<path d="M299.7 114.2h20.3z" fill-rule="evenodd" fill="#313131"/>
<path d="M299.7 114.2h20.3zM299.7 114.2h20.3" fill="none" stroke="#313131" stroke-width=".2"/>
<path d="M299.7 116.7h20.3z" fill-rule="evenodd" fill="#313131"/>
<path d="M299.7 116.7h20.3zM299.7 116.7h20.3" fill="none" stroke="#313131" stroke-width=".2"/>
<path d="M87.9 156.1h1v2.5h-1" fill="none" stroke="#353535" stroke-width=".2"/>
<path d="M89.1 156.9l.8 .5-.8 .5z" fill-rule="evenodd" fill="#353535"/>
<path d="M87.9 67.2h1v2.6h-1M89.1 156.9l.8 .5-.8 .5z" fill="none" stroke="#353535" stroke-width=".2"/>
<path d="M88.9 157.4h2.5" fill="none" stroke="#6f6f6f" stroke-width=".2"/>
<path d="M89.1 68l.8 .5-.8 .5z" fill-rule="evenodd" fill="#353535"/>
<path d="M89.1 68l.8 .5-.8 .5z" fill="none" stroke="#353535" stroke-width=".2"/>
<path d="M88.9 68.5h2.5M106.7 99h.1" fill="none" stroke="#6f6f6f" stroke-width=".2"/>
<path d="M104.1 99l.5-.5h.8l.5 .5-.5 .5h-.8z" fill-rule="evenodd" fill="#353535"/>
<path d="M104.1 99l.5-.5h.8l.5 .5-.5 .5h-.8zM105.9 99h.8" fill="none" stroke="#353535" stroke-width=".2"/>
<path d="M106.7 101.5h.1" fill="none" stroke="#6f6f6f" stroke-width=".2"/>
<path d="M104.1 101.5l.5-.5h.8l.5 .5-.5 .5h-.8z" fill-rule="evenodd" fill="#353535"/>
<path d="M104.1 101.5l.5-.5h.8l.5 .5-.5 .5h-.8zM105.9 101.5h.8" fill="none" stroke="#353535" stroke-width=".2"/>
<path d="M106.7 104h.1" fill="none" stroke="#6f6f6f" stroke-width=".2"/>
<path d="M104.1 104l.5-.5h.8l.5 .5-.5 .6h-.8z" fill-rule="evenodd" fill="#353535"/>
<path d="M104.1 104l.5-.5h.8l.5 .5-.5 .6h-.8zM105.9 104h.8" fill="none" stroke="#353535" stroke-width=".2"/>
<path d="M106.7 106.6h.1" fill="none" stroke="#6f6f6f" stroke-width=".2"/>
<path d="M104.1 106.6l.5-.5h.8l.5 .5-.5 .5h-.8z" fill-rule="evenodd" fill="#353535"/>
<path d="M104.1 106.6l.5-.5h.8l.5 .5-.5 .5h-.8zM105.9 106.6h.8" fill="none" stroke="#353535" stroke-width=".2"/>
<path d="M106.7 109.1h.1" fill="none" stroke="#6f6f6f" stroke-width=".2"/>
<path d="M104.6 108.6h.8l.5 .5-.5 .5h-.8l-.5-.5z" fill-rule="evenodd" fill="#353535"/>
<path d="M104.6 108.6h.8l.5 .5-.5 .5h-.8l-.5-.5zM105.9 109.1h.8" fill="none" stroke="#353535" stroke-width=".2"/>
<path d="M106.7 111.7h.1" fill="none" stroke="#6f6f6f" stroke-width=".2"/>
<path d="M104.6 111.2h.8l.5 .5-.5 .5h-.8l-.5-.5z" fill-rule="evenodd" fill="#353535"/>
<path d="M104.6 111.2h.8l.5 .5-.5 .5h-.8l-.5-.5zM105.9 111.7h.8" fill="none" stroke="#353535" stroke-width=".2"/>
<path d="M106.7 114.2h.1" fill="none" stroke="#6f6f6f" stroke-width=".2"/>
<path d="M104.6 113.7h.8l.5 .5-.5 .5h-.8l-.5-.5z" fill-rule="evenodd" fill="#353535"/>
<path d="M104.6 113.7h.8l.5 .5-.5 .5h-.8l-.5-.5zM105.9 114.2h.8" fill="none" stroke="#353535" stroke-width=".2"/>
<path d="M106.7 116.7h.1" fill="none" stroke="#6f6f6f" stroke-width=".2"/>
<path d="M104.1 116.7l.5-.5h.8l.5 .5-.5 .5h-.8z" fill-rule="evenodd" fill="#353535"/>
<path d="M104.1 116.7l.5-.5h.8l.5 .5-.5 .5h-.8zM105.9 116.7h.8" fill="none" stroke="#353535" stroke-width=".2"/>
<path d="M106.7 119.3h.1" fill="none" stroke="#6f6f6f" stroke-width=".2"/>
<path d="M104.1 119.3l.5-.5h.8l.5 .5-.5 .5h-.8z" fill-rule="evenodd" fill="#353535"/>
<path d="M104.1 119.3l.5-.5h.8l.5 .5-.5 .5h-.8zM105.9 119.3h.8" fill="none" stroke="#353535" stroke-width=".2"/>
<path d="M106.7 121.8h.1" fill="none" stroke="#6f6f6f" stroke-width=".2"/>
<path d="M104.1 121.8l.5-.5h.8l.5 .5-.5 .5h-.8z" fill-rule="evenodd" fill="#353535"/>
<path d="M104.1 121.8l.5-.5h.8l.5 .5-.5 .5h-.8zM105.9 121.8h.8" fill="none" stroke="#353535" stroke-width=".2"/>
<path d="M106.7 124.4h.1" fill="none" stroke="#6f6f6f" stroke-width=".2"/>
<path d="M104.1 124.4l.5-.6h.8l.5 .6-.5 .5h-.8z" fill-rule="evenodd" fill="#353535"/>
<path d="M104.1 124.4l.5-.6h.8l.5 .6-.5 .5h-.8zM105.9 124.4h.8M197.1 138.3h1v2.6h-1" fill="none" stroke="#353535" stroke-width=".2"/>
<path d="M198.3 139.1l.8 .5-.8 .5z" fill-rule="evenodd" fill="#353535"/>
<path d="M118.3 138.3h1.1v2.6h-1.1M198.3 139.1l.8 .5-.8 .5z" fill="none" stroke="#353535" stroke-width=".2"/>
<path d="M198.1 139.6h2.5" fill="none" stroke="#6f6f6f" stroke-width=".2"/>
<path d="M119.6 139.1l.8 .5-.8 .5z" fill-rule="evenodd" fill="#353535"/>
<path d="M119.6 139.1l.8 .5-.8 .5zM273.2 138.3h1.1v2.6h-1.1" fill="none" stroke="#353535" stroke-width=".2"/>
<path d="M119.4 139.6h2.5" fill="none" stroke="#6f6f6f" stroke-width=".2"/>
<path d="M274.5 139.1l.8 .5-.8 .5z" fill-rule="evenodd" fill="#353535"/>
<path d="M274.5 139.1l.8 .5-.8 .5z" fill="none" stroke="#353535" stroke-width=".2"/>
<path d="M180.3 124.4h.1M274.3 139.6h2.5" fill="none" stroke="#6f6f6f" stroke-width=".2"/>
<path d="M177.8 124.4l.5-.6h.7l.5 .6-.5 .5h-.7z" fill-rule="evenodd" fill="#353535"/>
<path d="M177.8 124.4l.5-.6h.7l.5 .6-.5 .5h-.7zM179.5 124.4h.8M333.7 166.3h-1v2.5h1" fill="none" stroke="#353535" stroke-width=".2"/>
<path d="M111.4 138.5h6.7M190.5 138.5h6.3M266.3 138.5h6.7M82 156.3h5.6" fill="none" stroke="#6f6f6f" stroke-width=".2"/>
<path d="M331.6 167l.8 .5-.8 .5z" fill-rule="evenodd" fill="#353535"/>
<path d="M331.6 167l.8 .5-.8 .5z" fill="none" stroke="#353535" stroke-width=".2"/>
<path d="M330.6 167.5l.8-.5v1z" fill-rule="evenodd" fill="#353535"/>
<path d="M330.6 167.5l.8-.5v1z" fill="none" stroke="#353535" stroke-width=".2"/>
<path d="M330.1 167.5h2.6" fill="none" stroke="#6f6f6f" stroke-width=".2"/>
<path d="M23.5 253.2h34.3v8.9h-34.3z" fill-rule="evenodd" fill="#1e1e1e"/>
<path d="M23.5 253.2h34.3v8.9h-34.3z" fill="none" stroke="#1e1e1e" stroke-width=".2"/>
<path d="M22.2 253.2h1.3v8.9h-1.3z" fill-rule="evenodd" fill="#363636"/>
<path d="M22.2 253.2h1.3v8.9h-1.3z" fill="none" stroke="#363636" stroke-width=".2"/>
<path d="M21 253.2h1.2v8.9h-1.2z" fill-rule="evenodd" fill="#353535"/>
<path d="M21 253.2h1.2v8.9h-1.2z" fill="none" stroke="#353535" stroke-width=".2"/>
<path d="M18.4 253.2h1.3v8.9h-1.3z" fill-rule="evenodd" fill="#d4d4d4"/>
<path d="M18.4 253.2h1.3v8.9h-1.3z" fill="none" stroke="#d4d4d4" stroke-width=".2"/>
<path d="M17.1 253.2h1.3v8.9h-1.3z" fill-rule="evenodd" fill="#f7f7f7"/>
<path d="M17.1 253.2h1.3v8.9h-1.3z" fill="none" stroke="#f7f7f7" stroke-width=".2"/>
<path d="M15.9 253.2h1.2v8.9h-1.2z" fill-rule="evenodd" fill="#888"/>
<path d="M15.9 253.2h1.2v8.9h-1.2z" fill="none" stroke="#888" stroke-width=".2"/>
<path d="M14.6 253.2h1.3v8.9h-1.3z" fill-rule="evenodd" fill="#6f6f6f"/>
<path d="M14.6 253.2h1.3v8.9h-1.3z" fill="none" stroke="#6f6f6f" stroke-width=".2"/>
<path d="M8.3 253.2h6.3v8.9h-6.3z" fill-rule="evenodd" fill="#1e1e1e"/>
<path d="M8.3 253.2h6.3v8.9h-6.3z" fill="none" stroke="#1e1e1e" stroke-width=".2"/>
<path d="M19.7 253.2h1.3v8.9h-1.3z" fill-rule="evenodd" fill="#f0f0f0"/>
<path d="M19.7 253.2h1.3v8.9h-1.3z" fill="none" stroke="#f0f0f0" stroke-width=".2"/>
<path d="M7.6 252.6h50.8v19h-50.8z" fill="none" stroke="#b3b3b3" stroke-width=".2"/>
<path d="M14.6 253.2h8.9v8.9h-8.9z" fill="none" stroke="#000" stroke-width=".2"/>
<path d="M8.3 263.4h49.5v7.6h-49.5z" fill-rule="evenodd" fill="#1e1e1e"/>
<path d="M8.3 263.4h49.5v7.6h-49.5z" fill="none" stroke="#1e1e1e" stroke-width=".2"/>
<path d="M58.4 262.8h-50.1" fill="none" stroke="#b3b3b3" stroke-width=".2" stroke-dasharray="1.4 1.4"/>
<path d="M177.8 68.5v58.4M253.9 68.5v58.4" fill="none" stroke="#888" stroke-width=".2"/>
<path d="M177.8 68.5v58.4zM177.8 68.5v58.4M253.9 68.5v58.4zM253.9 68.5v58.4" fill="none" stroke="#888" stroke-width="1.3" stroke-linecap="butt"/>
<path d="M177.8 68.5h76.1z" fill-rule="evenodd" fill="#888"/>
<path d="M177.8 68.5h76.1zM177.8 68.5h76.1" fill="none" stroke="#888" stroke-width="1.3" stroke-linecap="butt"/>
<path d="M104.1 68.5h73.7z" fill-rule="evenodd" fill="#888"/>
<path d="M104.1 68.5h73.7zM104.1 68.5h73.7" fill="none" stroke="#888" stroke-width="1.3" stroke-linecap="butt"/>
<path d="M91.4 68.5h12.7z" fill-rule="evenodd" fill="#888"/>
<path d="M91.4 68.5h12.7zM91.4 68.5h12.7M104.1 68.5v58.4zM104.1 68.5v58.4" fill="none" stroke="#888" stroke-width="1.3" stroke-linecap="butt"/>
<path d="M104.1 68.5v58.4" fill="none" stroke="#888" stroke-width=".2"/>
<path d="M176.9 126.1h1.7v1.6h-1.7z" fill-rule="evenodd" fill="#888"/>
<path d="M176.9 126.1h1.7v1.6h-1.7z" fill="none" stroke="#888" stroke-width=".2"/>
<path d="M253.1 126.1h1.7v1.6h-1.7z" fill-rule="evenodd" fill="#888"/>
<path d="M253.1 126.1h1.7v1.6h-1.7z" fill="none" stroke="#888" stroke-width=".2"/>
<path d="M253.4 67.9h1.1v1.2h-1.1z" fill-rule="evenodd" fill="#888"/>
<path d="M253.4 67.9h1.1v1.2h-1.1z" fill="none" stroke="#888" stroke-width=".2"/>
<circle cx="177.8" cy="68.5" r=".56" fill="#888"/>
<circle cx="177.8" cy="68.5" r=".56" fill="none" stroke="#888" stroke-width=".2"/>
<path d="M103.3 126.1h1.6v1.6h-1.6z" fill-rule="evenodd" fill="#888"/>
<path d="M103.3 126.1h1.6v1.6h-1.6z" fill="none" stroke="#888" stroke-width=".2"/>
<circle cx="104.1" cy="68.5" r=".55" fill="#888"/>
<circle cx="104.1" cy="68.5" r=".55" fill="none" stroke="#888" stroke-width=".2"/>
<g fill="none" stroke="#353535" stroke-width=".2">
<path d="M210 0v2.2h1.8l-1.8 5.1-1.8-5.1h1.8M5.1 7h409.8v285h-409.8zM105 .2v6.9M314.9 .2v6.9M-.1 149.5l.1-1.8 5.1 1.8-5.1 1.8v-1.8M419.9 147.8l-5 1.7 5 1.7M5.1 273.9h87.8M253.9 273.9h-161v18.1M264.9 273.9v10.2M404.8 273.9v10.2M414.9 273.9h-161v18.1M105 292v5.1"/>
<path d="M210 297h1.8l-1.8-5-1.8 5 1.8 .1M253.9 284.1h161M300.9 284.1v7.9M314.9 292v5.1"/>
</g>
<path d="M6.3 275.5h85.1v15.2h-85.1z" fill-rule="evenodd" fill="#000"/>
<path d="M6.3 275.5h85.1v15.2h-85.1z" fill="none" stroke="#000" stroke-width=".2"/>
<path d="M6.3 275.5h85.1v15.2h-85.1z" fill="none" stroke="#535353" stroke-width=".2"/>
<text font-size="8" x="136.9" y="285.6">RADUGA Comput er</text>
<text font-size="6" fill="#e2e2e2" x="26" y="258.5">RADUGA</text>
<text font-size="5.1" fill="#d3d3d3" x="29" y="282">221B Baker Street</text>
<g font-size="4">
<text x="257.5" y="280.4">A3</text>
<text x="275" y="280.4">Alfa3</text>
<text x="351.8" y="280.4">ROM</text>
<text x="364.9" y="280.4">1</text>
<text x="407.6" y="280.4">a3</text>
<text x="260" y="290.6">Sherlock</text>
<text x="309.8" y="290.6">2</text>
<text x="320" y="290.6">16</text>
<text x="359.9" y="290.5">21/ 04/ 2019:11:29</text>
</g>
<g font-size="3.2" fill="#e2e2e2">
<text x="27.1" y="288.2">R E T R O</text>
<text x="43.3" y="288.2">C O M P U T E R S</text>
</g>
<text font-size="3" fill="#dfdfdf" x="26.4" y="261.3">c o m p u t e r</text>
<text font-size="2.4" fill="#dfdfdf" x="12" y="268">OMSK 1984- 1988</text>
<g font-size="2.4" fill="#e2e2e2">
<text x="34.3" y="268">OMAVIAT</text>
<text x="47.2" y="268">(PM6)</text>
</g>
<g font-size="2" fill="#6f6f6f">
<text x="154.9" y="65.4">A[0:15]</text>
<text x="106.7" y="98.4">A0</text>
<text x="106.7" y="100.9">A1</text>
<text x="130.8" y="99.7">A0</text>
<text x="141" y="99.7">D0</text>
<text x="162.5" y="98.4">D0</text>
<text x="162.5" y="100.9">D1</text>
<text x="180.3" y="98.4">A0</text>
<text x="180.3" y="100.9">A1</text>
<text x="206.9" y="99.7">A0</text>
<text x="217.2" y="99.7">D0</text>
<text x="238.7" y="98.4">D0</text>
<text x="238.7" y="100.9">D1</text>
<text x="256.5" y="98.4">A0</text>
<text x="256.5" y="100.9">A1</text>
<text x="283.1" y="99.7">A0</text>
<text x="293.4" y="99.7">D0</text>
<text x="314.9" y="98.4">D0</text>
<text x="314.9" y="100.9">D1</text>
<text x="106.7" y="103.5">A2</text>
<text x="106.7" y="106">A3</text>
<text x="130.8" y="104.7">A2</text>
<text x="130.8" y="107.3">A3</text>
<text x="130.9" y="102.2">A1</text>
<text x="141" y="104.7">D2</text>
<text x="141" y="107.3">D3</text>
<text x="141.2" y="102.2">D1</text>
<text x="162.5" y="103.5">D2</text>
<text x="162.5" y="106">D3</text>
<text x="180.3" y="103.5">A2</text>
<text x="180.3" y="106">A3</text>
<text x="206.9" y="104.7">A2</text>
<text x="206.9" y="107.3">A3</text>
<text x="207.1" y="102.2">A1</text>
<text x="217.2" y="104.7">D2</text>
<text x="217.2" y="107.3">D3</text>
<text x="217.3" y="102.2">D1</text>
<text x="238.7" y="103.5">D2</text>
<text x="238.7" y="106">D3</text>
<text x="256.5" y="103.5">A2</text>
<text x="256.5" y="106">A3</text>
<text x="283.1" y="104.7">A2</text>
<text x="283.1" y="107.3">A3</text>
<text x="283.3" y="102.2">A1</text>
<text x="293.4" y="104.7">D2</text>
<text x="293.4" y="107.3">D3</text>
<text x="293.5" y="102.2">D1</text>
<text x="314.9" y="103.5">D2</text>
<text x="314.9" y="106">D3</text>
<text x="106.7" y="108.5">A4</text>
<text x="106.7" y="111.1">A5</text>
<text x="106.7" y="113.6">A6</text>
<text x="130.7" y="109.8">A4</text>
<text x="130.8" y="112.4">A5</text>
<text x="140.9" y="109.8">D4</text>
<text x="141" y="112.4">D5</text>
<text x="162.5" y="108.5">D4</text>
<text x="162.5" y="111.1">D5</text>
<text x="162.5" y="113.6">D6</text>
<text x="180.3" y="108.5">A4</text>
<text x="180.3" y="111.1">A5</text>
<text x="180.3" y="113.6">A6</text>
<text x="206.9" y="109.8">A4</text>
<text x="206.9" y="112.4">A5</text>
<text x="217.1" y="109.8">D4</text>
<text x="217.2" y="112.4">D5</text>
<text x="238.7" y="108.5">D4</text>
<text x="238.7" y="111.1">D5</text>
<text x="238.7" y="113.6">D6</text>
<text x="256.5" y="108.5">A4</text>
<text x="256.5" y="111.1">A5</text>
<text x="256.5" y="113.6">A6</text>
<text x="283" y="109.8">A4</text>
<text x="283.1" y="112.4">A5</text>
<text x="293.3" y="109.8">D4</text>
<text x="293.4" y="112.4">D5</text>
<text x="314.9" y="108.5">D4</text>
<text x="314.9" y="111.1">D5</text>
<text x="314.9" y="113.6">D6</text>
<text x="106.7" y="116.2">A7</text>
<text x="106.7" y="118.7">A8</text>
<text x="130.7" y="120">A8</text>
<text x="130.8" y="114.9">A6</text>
<text x="130.8" y="117.4">A7</text>
<text x="141" y="114.9">D6</text>
<text x="141" y="117.4">D7</text>
<text x="162.5" y="116.2">D7</text>
<text x="180.3" y="116.2">A7</text>
<text x="180.3" y="118.7">A8</text>
<text x="206.9" y="120">A8</text>
<text x="206.9" y="114.9">A6</text>
<text x="206.9" y="117.4">A7</text>
<text x="217.2" y="114.9">D6</text>
<text x="217.2" y="117.4">D7</text>
<text x="238.7" y="116.2">D7</text>
<text x="256.5" y="116.2">A7</text>
<text x="256.5" y="118.7">A8</text>
<text x="283" y="120">A8</text>
<text x="283.1" y="114.9">A6</text>
<text x="283.1" y="117.4">A7</text>
<text x="293.4" y="114.9">D6</text>
<text x="293.4" y="117.4">D7</text>
<text x="314.9" y="116.2">D7</text>
<text x="106.7" y="121.2">A9</text>
<text x="106.7" y="123.8">A10</text>
<text x="130.4" y="125.1">A10</text>
<text x="130.8" y="122.5">A9</text>
<text x="180.3" y="121.2">A9</text>
<text x="180.3" y="123.8">A10</text>
<text x="206.5" y="125.1">A10</text>
<text x="206.9" y="122.5">A9</text>
<text x="256.5" y="121.2">A9</text>
<text x="256.5" y="123.8">A10</text>
<text x="282.7" y="125.1">A10</text>
<text x="283.1" y="122.5">A9</text>
<text x="130.2" y="130.1">Vpp</text>
<text x="206.4" y="130.1">Vpp</text>
<text x="282.6" y="130.1">Vpp</text>
<text x="130.8" y="135.2">CS</text>
<text x="140.9" y="135.2">Vcc</text>
<text x="207" y="135.2">CS</text>
<text x="217.1" y="135.2">Vcc</text>
<text x="283.2" y="135.2">CS</text>
<text x="293.3" y="135.2">Vcc</text>
<text x="130.8" y="140.3">OE</text>
<text x="140.8" y="140.3">Gnd</text>
<text x="207" y="140.3">OE</text>
<text x="217" y="140.3">Gnd</text>
<text x="283.2" y="140.3">OE</text>
<text x="293.1" y="140.3">Gnd</text>
</g>
<g font-size="2">
<text x="129.5" y="94.6">U52</text>
<text x="205.7" y="94.6">U53</text>
<text x="281.9" y="94.6">U54</text>
<text x="137.8" y="103.5" transform="rotate(-90 137.8 103.5)">EPROM</text>
<text x="214" y="103.5" transform="rotate(-90 214 103.5)">EPROM</text>
<text x="290.2" y="103.5" transform="rotate(-90 290.2 103.5)">EPROM</text>
<text x="129.5" y="146.6">K573RF5</text>
<text x="205.7" y="144.1">K573RF5</text>
<text x="281.9" y="144.1">K573RF5</text>
</g>
<g font-size="1.6" fill="#6f6f6f">
<text x="82.6" y="69.1">A[0:15]</text>
<text x="111.3" y="140.2">OE_ROM0</text>
<text x="190.2" y="140.2">OE_ROM1</text>
<text x="266.2" y="140.2">OE_ROM3</text>
<text x="81.7" y="157.9">CS_ROM</text>
<text x="333.9" y="168.1">D[0:7]</text>
</g>
<g font-size="1.6">
<text x="94" y="275.6">TITLE</text>
<text x="255" y="275.6">SIZE</text>
<text x="265.9" y="275.6">DWG NO</text>
<text x="405.8" y="275.6">REV</text>
<text x="255" y="285.8">DRAWN BY</text>
<text x="301.9" y="285.8">SHEET</text>
<text x="317.9" y="285.8">of</text>
</g>
<g font-size="1.4">
<text x="123.9" y="130.7" transform="rotate(-90 123.9 130.7)">VCC</text>
<text x="200.1" y="130.7" transform="rotate(-90 200.1 130.7)">VCC</text>
<text x="276.3" y="130.7" transform="rotate(-90 276.3 130.7)">VCC</text>
<text x="151.3" y="135.8" transform="rotate(-90 151.3 135.8)">VCC</text>
<text x="227.5" y="135.8" transform="rotate(-90 227.5 135.8)">VCC</text>
<text x="303.7" y="135.8" transform="rotate(-90 303.7 135.8)">VCC</text>
<text x="153.4" y="141.4" transform="rotate(-90 153.4 141.4)">DGND</text>
<text x="229.5" y="141.4" transform="rotate(-90 229.5 141.4)">DGND</text>
<text x="305.7" y="141.4" transform="rotate(-90 305.7 141.4)">DGND</text>
</g>
</svg>
